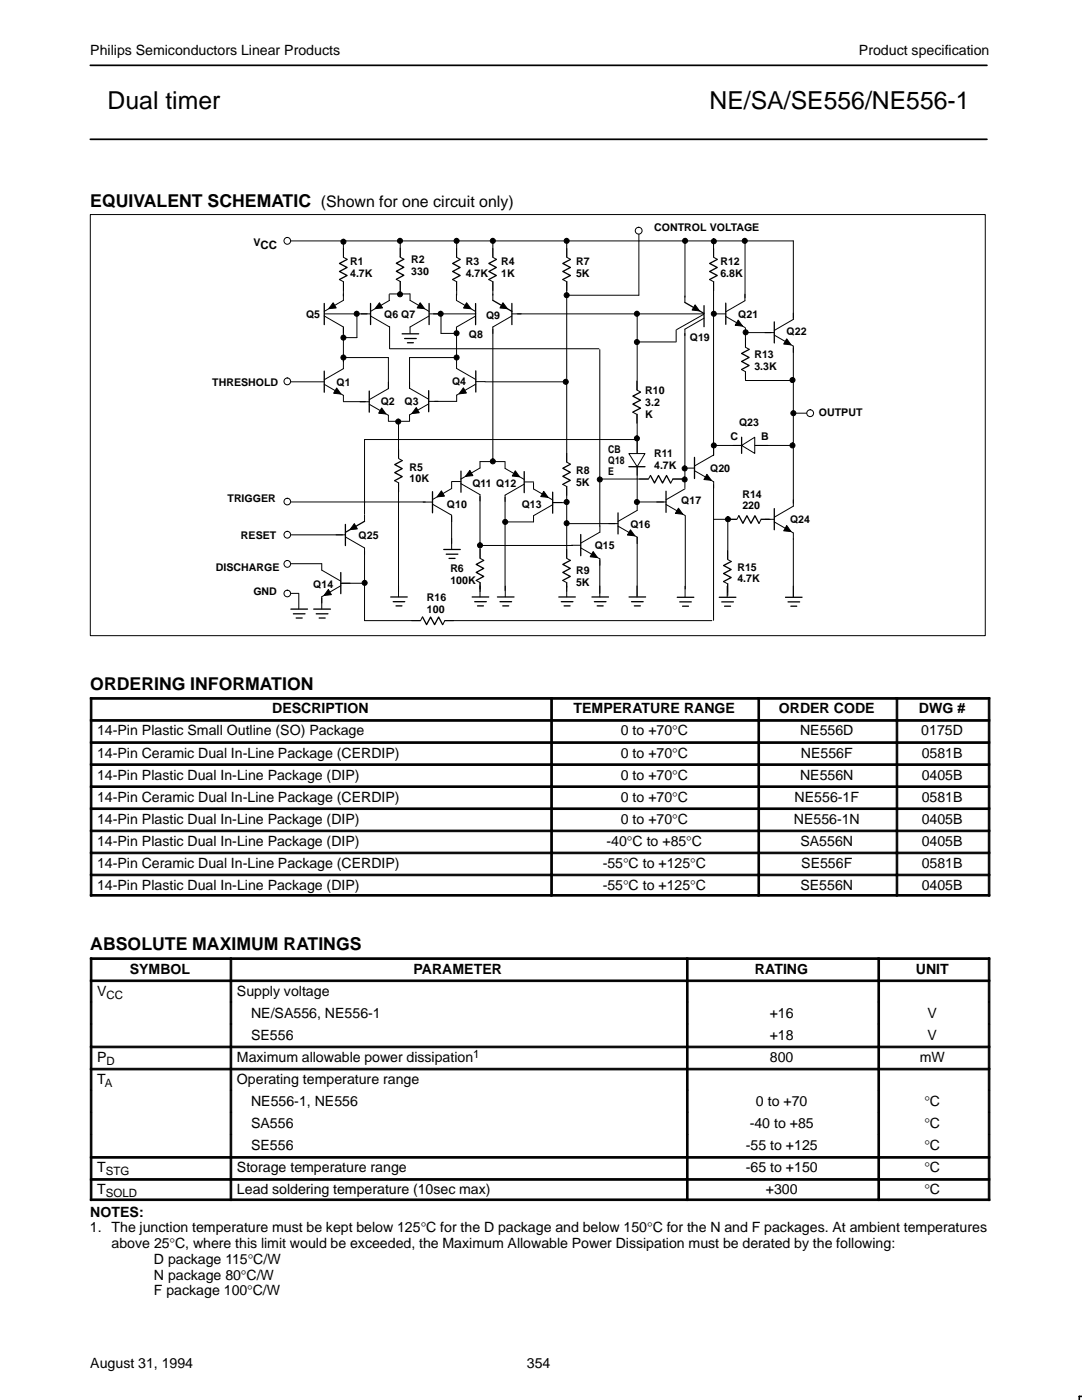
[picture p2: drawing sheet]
<svg xmlns="http://www.w3.org/2000/svg" width="216mm" height="279mm" viewBox="0 0 216 279" stroke-linecap="round" stroke-linejoin="round" font-family="sans-serif">
<path d="M18 13h178.9M18 27.8h178.9" fill="none" stroke="#000" stroke-width=".34"/>
<path d="M58 48.1h100.3M77.7 58.7h4.1M98.3 48.1v10.8" fill="none" stroke="#000" stroke-width=".2"/>
<path d="M97.7 51.4h1.3v4.7h-1.3z" fill-rule="evenodd" fill="#fff"/>
<g fill="none" stroke="#000" stroke-width=".2">
<path d="M18 42.8h178.6v84.1h-178.6zM68.5 48.1v11M79.9 48.1v10.6M91.1 48.1v10.8M97.5 55.8l.8 .4M98.3 51.4l.7 .3M113.1 48.1v69.1M127.5 46v12.9h-14.4M136.7 48.1v11.2M142.4 48.1v42.8M148.7 48.1v11.3M158.3 48.1v15.4"/>
<path d="M58 76.2h6.6M64.8 62.6h8.5M68.5 71.4h9v6.2M71.2 62.6v4.8h-2.7M77.7 65.2v4.4M77.8 69.6h41.7M81.7 71.4v6.1M86.5 62.6h8.4M88 62.6v3.9M96.8 76.2h16.1M98.3 65.7v26.3M103.2 62.6h37.2"/>
<path d="M119.7 69.8v35.2M127.1 62.6v38.1M127.3 68.2h7.6M134.9 65.9v2.2M136.7 66.5v30.9M148.7 65.4v10.3M148.8 66.4h5.1M148.8 75.9h9.5M158.3 69.4v31M68.5 80.2h4.4M79.5 84.2v33.8M86.7 80.1h4.4"/>
<path d="M95.8 99.1v18.4M95.8 92.1h5M100.8 99.2v18.7M119.7 95.6h16.9M127.1 87.7h-54.4v14.9M142.4 96.7v27.1M142.6 88.9h15.7M158.4 82.5h3.3M57.4 118.4h2.2M58.1 100.2h26.8M58.1 106.7h10.2M58.1 112.5h6.1"/>
<path d="M68.1 116.4h4.6M72.7 110v13.9h69.3M90.1 103.1v5.4M95.8 108.9h18.5M100.9 104.2h5.5M119.7 111.8v6.6M127.1 100.2h5.3M127.1 107.2v11.7M136.7 102.9v14.6M142.4 103.6h11M145.2 103.6v15.3M158.3 107.5v11.6"/>
</g>
<path d="M99 51.8l-1.5 .8 1.5 .8-1.5 .8 1.5 .8-1.5 .8" fill="none" stroke="#000" stroke-width=".26"/>
<circle cx="98.3" cy="48.1" r=".5" fill="#000" stroke="#000" stroke-width=".2"/>
<circle cx="57.3" cy="48.1" r=".67" fill="#fff"/>
<circle cx="57.3" cy="48.1" r=".67" fill="none" stroke="#000" stroke-width=".2"/>
<circle cx="57.3" cy="76.1" r=".67" fill="#fff"/>
<circle cx="57.3" cy="76.1" r=".67" fill="none" stroke="#000" stroke-width=".2"/>
<circle cx="57.3" cy="100.1" r=".66" fill="#fff"/>
<circle cx="57.3" cy="100.1" r=".66" fill="none" stroke="#000" stroke-width=".2"/>
<circle cx="57.3" cy="106.7" r=".67" fill="#fff"/>
<circle cx="57.3" cy="106.7" r=".67" fill="none" stroke="#000" stroke-width=".2"/>
<circle cx="57.3" cy="112.5" r=".67" fill="#fff"/>
<circle cx="57.3" cy="112.5" r=".67" fill="none" stroke="#000" stroke-width=".2"/>
<circle cx="57.3" cy="118.4" r=".66" fill="#fff"/>
<g fill="none" stroke="#000" stroke-width=".2">
<path d="M68.5 58.7v1.2l-3.8 2.2M68.5 49.6v8.4M77.7 59.9l-3.8 2.2M81.8 58.7v1.2l3.8 2.2M91.1 58.7v1.3l3.8 2.2M98.3 58.7v1.2M136.7 59.1v1.3M148.6 58.7v1.3l-3.8 2.2M64.7 63.1l3.8 2.2v1.2M64.7 76.7l3.8 2.2v1.2M68.5 71.9v1.7l-3.8 2.2M72.1 62.6h1.8"/>
<path d="M73.9 63.1l3.8 2.2M77.5 76.3v1.3l-3.8 2.2M81.7 76.2v1.3l3.8 2.2M85.6 63.1l-3.8 2.2v1.2M85.7 62.6h1.8M91.1 73.5l3.8 2.2M94.9 63.1l-3.8 2.2v1.3M94.9 76.7l-3.8 2.2v1.2M95 76.2h1.8M102.1 63.1l-3.8 2.2v1.2M102.2 62.6h1.8M140.5 63.5l-3.8 2.2v1.3"/>
<path d="M142.4 62.6h2.4M144.8 63.2l3.8 2.2M152.6 66.4h1.9M154.5 66.9l3.8 2.2v1.3M158.3 62.5v1.2l-3.8 2.2M71.8 80.2h1.8M73.7 80.7l3.8 2.2v1.2M85.5 80.6l-3.8 2.2v1.3M85.6 80.1h1.8M90.1 96.2v1.3l-3.8 2.2M90.1 96.1h1.8M92 96.5l3.8 2.2v1.3"/>
<path d="M95.8 92.1v1.3l-3.8 2.2M100.8 92.2v1.3l3.8 2.2M104.6 96.6l-3.8 2.2v1.3M104.6 96.2h1.9M106.5 96.3v1.3l3.8 2.2M136.7 97.5l-3.8 2.2M136.7 93.4h1.8M138.6 93.9l3.8 2.2v1.3M142.4 89.5v1.3l-3.8 2.2M158.3 99.7v1.3l-3.8 2.2M64.2 112.5v1.3l3.8 2.2M67.1 106.7h1.8"/>
<path d="M68 116.9l-3.8 2.2v1.3M68 116.4h1.9M68.9 107.2l3.8 2.2v1.2M72.7 102.8v1.2M84.4 100.2h1.9M86.3 100.6l3.8 2.2v1.3M110.3 100.7l-3.8 2.2v1.3M110.3 100.3h1.8M114 108.8h1.8M115.9 109.3l3.8 2.2v1.3M119.7 104.9v1.3l-3.8 2.2M121.5 104.5h1.8"/>
<path d="M123.3 105l3.8 2.2v1.3M127.1 100.6v1.3l-3.8 2.2M131 100.2h1.9M132.9 100.7l3.8 2.2M152.6 103.6h1.9M154.5 104.2l3.8 2.2v1.2"/>
<circle cx="57.3" cy="118.4" r=".66"/>
</g>
<g fill="none" stroke="#000" stroke-width=".26">
<path d="M98.3 59.9l3.8 2.2M64.7 60.6v4.2M64.7 74.1v4.2M73.7 78v4.3M73.9 60.6v4.2M85.5 78v4.2M85.6 60.6v4.2M94.9 60.6v4.2M94.9 74v4.2M102.1 60.6v4.2M136.7 60.4l3.8 2.2M140.5 61v4.2"/>
<path d="M144.8 60.5v4.2M154.5 64.2v4.2M86.3 98.1v4.2M92 94v4.2M104.6 94.1v4.2M110.3 98.2v4.2M132.9 98v4.2M138.6 91.3v4.2M68 114.3v4.2M68.9 104.7v4.2M72.7 104l-3.8 2.2M115.9 106.7v4.2"/>
<path d="M123.3 102.4v4.2M154.5 101.5v4.2"/>
</g>
<g fill="#000" stroke="#000" stroke-width=".2">
<path d="M66.5 60.4l.6 1.1-1.5 .1z" fill-rule="evenodd"/>
<path d="M67.2 77.4l.8 1.2-1.4-.1z" fill-rule="evenodd"/>
<path d="M75.7 60.4l.6 1.1-1.5 .1z" fill-rule="evenodd"/>
<path d="M83.8 60.4l.9 1.2-1.5-.1z" fill-rule="evenodd"/>
<path d="M92.5 77.4l.6 1-1.5 .2z" fill-rule="evenodd"/>
<path d="M93.1 60.4l.9 1.2-1.5-.1z" fill-rule="evenodd"/>
<path d="M100.4 60.4l.8 1.2-1.4-.1z" fill-rule="evenodd"/>
<path d="M138.7 60.8l.9 1.2-1.5-.1z" fill-rule="evenodd"/>
<path d="M147.3 63.9l.9 1.2-1.5-.2z" fill-rule="evenodd"/>
<path d="M157 67.6l.8 1.2-1.4-.1z" fill-rule="evenodd"/>
<path d="M76.2 81.4l.8 1.2-1.4-.1z" fill-rule="evenodd"/>
<path d="M83.1 81.3l.6 1.1-1.5 .1z" fill-rule="evenodd"/>
<path d="M88.1 98l.6 1-1.5 .2z" fill-rule="evenodd"/>
<path d="M93.8 93.9l.6 1-1.5 .2z" fill-rule="evenodd"/>
<path d="M102.8 94l.9 1.2-1.5-.2z" fill-rule="evenodd"/>
<path d="M108.5 98.1l.9 1.2-1.5-.2z" fill-rule="evenodd"/>
<path d="M141.1 94.7l.8 1.2-1.4-.2z" fill-rule="evenodd"/>
<path d="M65.5 117.6l.6 1.1-1.4 .1z" fill-rule="evenodd"/>
<path d="M70.7 104.5l.6 1.1-1.5 .1z" fill-rule="evenodd"/>
<path d="M118.4 110.1l.8 1.2-1.4-.2z" fill-rule="evenodd"/>
<path d="M125.8 105.7l.9 1.2-1.5-.1z" fill-rule="evenodd"/>
<path d="M135.4 101.4l.8 1.2-1.4-.1z" fill-rule="evenodd"/>
<path d="M157 104.9l.8 1.2-1.4-.2z" fill-rule="evenodd"/>
</g>
<path d="M67.9 51.4h1.3v4.7h-1.3z" fill-rule="evenodd" fill="#fff"/>
<path d="M67.7 55.8l.8 .4M68.5 51.4l.8 .3M91.1 49.6v8.4" fill="none" stroke="#000" stroke-width=".2"/>
<path d="M69.3 51.8l-1.6 .8 1.6 .8-1.6 .8 1.6 .8-1.6 .8" fill="none" stroke="#000" stroke-width=".26"/>
<path d="M90.5 51.4h1.2v4.7h-1.2z" fill-rule="evenodd" fill="#fff"/>
<path d="M90.3 55.8l.7 .4M91.1 51.4l.7 .3M113.1 49.6v8.4" fill="none" stroke="#000" stroke-width=".2"/>
<path d="M91.8 51.8l-1.5 .8 1.5 .8-1.5 .8 1.5 .8-1.5 .8" fill="none" stroke="#000" stroke-width=".26"/>
<path d="M112.5 51.4h1.2v4.7h-1.2z" fill-rule="evenodd" fill="#fff"/>
<path d="M112.3 55.8l.7 .4M113.1 51.4l.7 .3M142.4 49.6v8.4" fill="none" stroke="#000" stroke-width=".2"/>
<path d="M113.8 51.8l-1.5 .8 1.5 .8-1.5 .8 1.5 .8-1.5 .8" fill="none" stroke="#000" stroke-width=".26"/>
<path d="M141.8 51.4h1.2v4.7h-1.2z" fill-rule="evenodd" fill="#fff"/>
<path d="M141.6 55.8l.7 .4M142.4 51.4l.7 .3M148.8 67.5v8.4" fill="none" stroke="#000" stroke-width=".2"/>
<path d="M143.1 51.8l-1.5 .8 1.5 .8-1.5 .8 1.5 .8-1.5 .8" fill="none" stroke="#000" stroke-width=".26"/>
<path d="M148.1 69.3h1.3v4.8h-1.3z" fill-rule="evenodd" fill="#fff"/>
<path d="M127.1 76.1v8.4M148 73.8l.7 .3M148.8 69.3l.7 .4" fill="none" stroke="#000" stroke-width=".2"/>
<path d="M149.5 69.7l-1.5 .8 1.5 .8-1.5 .8 1.5 .8-1.5 .8" fill="none" stroke="#000" stroke-width=".26"/>
<path d="M126.4 77.9h1.3v4.7h-1.3z" fill-rule="evenodd" fill="#fff"/>
<path d="M127.1 77.8l.7 .4M113.1 90.5v8.4M126.3 82.3l.7 .4" fill="none" stroke="#000" stroke-width=".2"/>
<path d="M127.8 78.3l-1.5 .8 1.5 .8-1.5 .8 1.5 .8-1.5 .7" fill="none" stroke="#000" stroke-width=".26"/>
<path d="M112.4 92.3h1.3v4.7h-1.3z" fill-rule="evenodd" fill="#fff"/>
<path d="M79.5 89.7v8.4M112.3 96.7l.7 .4M113.1 92.2l.7 .4" fill="none" stroke="#000" stroke-width=".2"/>
<path d="M113.8 92.7l-1.5 .8 1.5 .8-1.5 .8 1.5 .8-1.5 .8" fill="none" stroke="#000" stroke-width=".26"/>
<path d="M78.9 91.5h1.3v4.8h-1.3z" fill-rule="evenodd" fill="#fff"/>
<path d="M78.8 95.9l.7 .4M79.5 91.5l.8 .4M95.8 109.6v8.4" fill="none" stroke="#000" stroke-width=".2"/>
<path d="M80.3 91.9l-1.5 .8 1.5 .8-1.5 .8 1.5 .8-1.5 .8" fill="none" stroke="#000" stroke-width=".26"/>
<path d="M95.2 111.4h1.2v4.8h-1.2z" fill-rule="evenodd" fill="#fff"/>
<path d="M95 115.9l.7 .3M95.8 111.4l.7 .4M113.1 109.6v8.4" fill="none" stroke="#000" stroke-width=".2"/>
<path d="M96.5 111.8l-1.5 .8 1.5 .8-1.5 .8 1.5 .8-1.5 .8" fill="none" stroke="#000" stroke-width=".26"/>
<path d="M112.4 111.4h1.3v4.8h-1.3z" fill-rule="evenodd" fill="#fff"/>
<path d="M112.3 115.9l.7 .3M113.1 111.4l.7 .4M145.2 109.9v8.4" fill="none" stroke="#000" stroke-width=".2"/>
<path d="M113.8 111.8l-1.5 .8 1.5 .8-1.5 .8 1.5 .8-1.5 .8" fill="none" stroke="#000" stroke-width=".26"/>
<path d="M144.5 111.7h1.3v4.7h-1.3z" fill-rule="evenodd" fill="#fff"/>
<path d="M127.6 95.6h8.4M144.4 116.1l.7 .4M145.2 111.7l.7 .3" fill="none" stroke="#000" stroke-width=".2"/>
<path d="M145.9 112.1l-1.5 .8 1.5 .8-1.5 .8 1.5 .8-1.5 .8" fill="none" stroke="#000" stroke-width=".26"/>
<path d="M129.4 95h4.8v1.2h-4.8z" fill-rule="evenodd" fill="#fff"/>
<g fill="none" stroke="#000" stroke-width=".26">
<path d="M125.5 93.1h3.2M129.8 94.9l.8 1.5 .8-1.5 .8 1.5 .8-1.5 .8 1.5M78 119.1h3.3M88.5 109.7h3.3M89 110.6h2.4M89.6 111.4h1.2M94.2 119.1h3.3M99.3 119.1h3.3M111.5 119.1h3.3M118.1 119.1h3.3M125.5 119.1h3.3M135.1 119.2h3.3"/>
<path d="M143.5 119.2h3.3M156.7 119.2h3.3M58 121.6h3.4M58.5 122.5h2.4M59.1 123.3h1.2M62.6 121.6h3.3M63.1 122.5h2.3M63.7 123.3h1.2M78.5 120.1h2.3M79 120.9h1.2M94.7 120.1h2.3M95.3 120.9h1.2"/>
<path d="M99.8 120.1h2.3M100.3 120.9h1.2M112 120.1h2.3M112.6 120.9h1.2M118.6 120.1h2.3M119.2 120.9h1.2M126 120.1h2.3M126.6 120.9h1.2M135.6 120.1h2.3M136.2 121h1.2M144 120.1h2.3M144.6 121h1.2"/>
<path d="M157.2 120.1h2.4M157.8 121h1.2"/>
</g>
<g fill="none" stroke="#000" stroke-width=".2">
<path d="M127.1 87.9v3.3M127.1 93.1v1.7M129.8 94.9l-.4 .7M134.2 95.7l-.4 .7M59.6 118.4v3.1M64.2 119.4v2.1M79.5 116.9v2.2M90.1 107.5v2.1M95.8 116.9v2.2M100.8 116.9v2.2M113.1 116.9v2.2M119.7 116.9v2.2"/>
<path d="M127.1 116.9v2.2M136.7 117v2.1M145.1 117v2.1M158.3 117v2.1"/>
</g>
<path d="M125.5 90.5h3.2l-1.6 2.6z" fill="#fff"/>
<path d="M125.5 90.5h3.2l-1.6 2.6zM146.3 88.9h1.7M149.9 88.9h3.3" fill="none" stroke="#000" stroke-width=".2"/>
<path d="M148 87.3v3.2" fill="none" stroke="#000" stroke-width=".26"/>
<path d="M148 88.9l2.6-1.6v3.2z" fill="#fff"/>
<path d="M148 88.9l2.6-1.6v3.2zM145.3 103.6h8.4" fill="none" stroke="#000" stroke-width=".2"/>
<path d="M147 103h4.8v1.3h-4.8z" fill-rule="evenodd" fill="#fff"/>
<path d="M147.4 102.9l.8 1.5 .8-1.5 .8 1.5 .8-1.5 .8 1.5" fill="none" stroke="#000" stroke-width=".26"/>
<path d="M147.4 102.9l-.4 .7M151.8 103.7l-.3 .7" fill="none" stroke="#000" stroke-width=".2"/>
<circle cx="127.4" cy="46" r=".68" fill="#fff"/>
<circle cx="127.4" cy="46" r=".68" fill="none" stroke="#000" stroke-width=".2"/>
<path d="M80.2 66.6h3.3M80.7 67.6h2.4M81.3 68.4h1.2" fill="none" stroke="#000" stroke-width=".26"/>
<circle cx="161.7" cy="82.5" r=".68" fill="#fff"/>
<g fill="none" stroke="#000" stroke-width=".2">
<path d="M68.5 65.4v6.8M81.7 71.4h9.4M88 66.5h3.1M91.1 65.6v7.9M140.4 62.7l-5.4 3.1M77.6 84.1h4M110.4 100.3h2.6M113.1 104.5h9.6M82.1 123.9h8.4"/>
<circle cx="161.7" cy="82.5" r=".68"/>
</g>
<path d="M83.9 123.2h4.8v1.3h-4.8z" fill-rule="evenodd" fill="#fff"/>
<path d="M84.3 123.1l.8 1.6 .8-1.6 .8 1.6 .8-1.6 .8 1.6" fill="none" stroke="#000" stroke-width=".26"/>
<path d="M79.9 49.5v8.4M84.3 123.1l-.4 .8M88.7 123.9l-.4 .8" fill="none" stroke="#000" stroke-width=".2"/>
<path d="M79.2 51.3h1.3v4.8h-1.3z" fill-rule="evenodd" fill="#fff"/>
<path d="M77.7 58.7v1.2M79.1 55.8l.7 .3M79.9 51.3l.7 .4" fill="none" stroke="#000" stroke-width=".2"/>
<path d="M80.6 51.7l-1.5 .8 1.5 .8-1.5 .8 1.5 .8-1.5 .8" fill="none" stroke="#000" stroke-width=".26"/>
<g fill="#000" stroke="#000" stroke-width=".2">
<path d="M18 139.2h.3v4.4h-.3z" fill-rule="evenodd"/>
<path d="M18 139.2h91.9v.3h-91.9z" fill-rule="evenodd"/>
<path d="M109.9 139.2h.3v4.4h-.3z" fill-rule="evenodd"/>
<path d="M109.9 139.2h41.3v.3h-41.3z" fill-rule="evenodd"/>
<path d="M151.2 139.2h.4v4.4h-.4z" fill-rule="evenodd"/>
<path d="M151.2 139.2h27.6v.3h-27.6z" fill-rule="evenodd"/>
<path d="M178.8 139.2h.3v4.4h-.3z" fill-rule="evenodd"/>
<path d="M178.8 139.2h18.7v.3h-18.7z" fill-rule="evenodd"/>
<path d="M197.2 139.2h.3v4.4h-.3z" fill-rule="evenodd"/>
<path d="M18 143.6h.3v4.4h-.3z" fill-rule="evenodd"/>
<path d="M18 143.6h91.9v.3h-91.9z" fill-rule="evenodd"/>
<path d="M18 148h.3v4.4h-.3z" fill-rule="evenodd"/>
<path d="M18 148h91.9v.4h-91.9z" fill-rule="evenodd"/>
<path d="M18 152.4h.3v4.4h-.3z" fill-rule="evenodd"/>
<path d="M18 152.4h91.9v.4h-91.9z" fill-rule="evenodd"/>
<path d="M18 156.8h.3v4.4h-.3z" fill-rule="evenodd"/>
<path d="M18 156.8h91.9v.4h-91.9z" fill-rule="evenodd"/>
<path d="M109.9 143.6h.3v4.4h-.3z" fill-rule="evenodd"/>
<path d="M109.9 143.6h41.3v.3h-41.3z" fill-rule="evenodd"/>
<path d="M109.9 148h.3v4.4h-.3z" fill-rule="evenodd"/>
<path d="M109.9 148h41.3v.4h-41.3z" fill-rule="evenodd"/>
<path d="M109.9 152.4h.3v4.4h-.3z" fill-rule="evenodd"/>
<path d="M109.9 152.4h41.3v.4h-41.3z" fill-rule="evenodd"/>
<path d="M109.9 156.8h.3v4.4h-.3z" fill-rule="evenodd"/>
<path d="M109.9 156.8h41.3v.4h-41.3z" fill-rule="evenodd"/>
<path d="M151.2 143.6h.4v4.4h-.4z" fill-rule="evenodd"/>
<path d="M151.2 143.6h27.6v.3h-27.6z" fill-rule="evenodd"/>
<path d="M151.2 148h.4v4.4h-.4z" fill-rule="evenodd"/>
<path d="M151.2 148h27.6v.4h-27.6z" fill-rule="evenodd"/>
<path d="M151.2 152.4h.4v4.4h-.4z" fill-rule="evenodd"/>
<path d="M151.2 152.4h27.6v.4h-27.6z" fill-rule="evenodd"/>
<path d="M151.2 156.8h.4v4.4h-.4z" fill-rule="evenodd"/>
<path d="M151.2 156.8h27.6v.4h-27.6z" fill-rule="evenodd"/>
<path d="M178.8 143.6h.3v4.4h-.3z" fill-rule="evenodd"/>
<path d="M178.8 143.6h18.7v.3h-18.7z" fill-rule="evenodd"/>
<path d="M178.8 148h.3v4.4h-.3z" fill-rule="evenodd"/>
<path d="M178.8 148h18.7v.4h-18.7z" fill-rule="evenodd"/>
<path d="M178.8 152.4h.3v4.4h-.3z" fill-rule="evenodd"/>
<path d="M178.8 152.4h18.7v.4h-18.7z" fill-rule="evenodd"/>
<path d="M178.8 156.8h.3v4.4h-.3z" fill-rule="evenodd"/>
<path d="M178.8 156.8h18.7v.4h-18.7z" fill-rule="evenodd"/>
<path d="M197.2 143.6h.3v4.4h-.3z" fill-rule="evenodd"/>
<path d="M197.2 148h.3v4.4h-.3z" fill-rule="evenodd"/>
<path d="M197.2 152.4h.3v4.4h-.3z" fill-rule="evenodd"/>
<path d="M197.2 156.8h.3v4.4h-.3z" fill-rule="evenodd"/>
<path d="M18 161.2h.3v4.4h-.3z" fill-rule="evenodd"/>
<path d="M18 161.2h91.9v.4h-91.9z" fill-rule="evenodd"/>
<path d="M18 165.7h.3v4.3h-.3z" fill-rule="evenodd"/>
<path d="M18 165.7h91.9v.3h-91.9z" fill-rule="evenodd"/>
<path d="M18 170.1h.3v4.3h-.3z" fill-rule="evenodd"/>
<path d="M18 170.1h91.9v.3h-91.9z" fill-rule="evenodd"/>
<path d="M18 174.5h.3v4.3h-.3z" fill-rule="evenodd"/>
<path d="M18 174.5h91.9v.3h-91.9z" fill-rule="evenodd"/>
<path d="M18 178.5h91.9v.3h-91.9z" fill-rule="evenodd"/>
<path d="M109.9 161.2h.3v4.4h-.3z" fill-rule="evenodd"/>
<path d="M109.9 161.2h41.3v.4h-41.3z" fill-rule="evenodd"/>
<path d="M109.9 165.7h.3v4.3h-.3z" fill-rule="evenodd"/>
<path d="M109.9 165.7h41.3v.3h-41.3z" fill-rule="evenodd"/>
<path d="M109.9 170.1h.3v4.3h-.3z" fill-rule="evenodd"/>
<path d="M109.9 170.1h41.3v.3h-41.3z" fill-rule="evenodd"/>
<path d="M109.9 174.5h.3v4.3h-.3z" fill-rule="evenodd"/>
<path d="M109.9 174.5h41.3v.3h-41.3z" fill-rule="evenodd"/>
<path d="M109.9 178.5h41.3v.3h-41.3z" fill-rule="evenodd"/>
<path d="M151.2 161.2h.4v4.4h-.4z" fill-rule="evenodd"/>
<path d="M151.2 161.2h27.6v.4h-27.6z" fill-rule="evenodd"/>
<path d="M151.2 165.7h.4v4.3h-.4z" fill-rule="evenodd"/>
<path d="M151.2 165.7h27.6v.3h-27.6z" fill-rule="evenodd"/>
<path d="M151.2 170.1h.4v4.3h-.4z" fill-rule="evenodd"/>
<path d="M151.2 170.1h27.6v.3h-27.6z" fill-rule="evenodd"/>
<path d="M151.2 174.5h.4v4.3h-.4z" fill-rule="evenodd"/>
<path d="M151.2 174.5h27.6v.3h-27.6z" fill-rule="evenodd"/>
<path d="M151.2 178.5h27.6v.3h-27.6z" fill-rule="evenodd"/>
<path d="M178.8 161.2h.3v4.4h-.3z" fill-rule="evenodd"/>
<path d="M178.8 161.2h18.7v.4h-18.7z" fill-rule="evenodd"/>
<path d="M178.8 165.7h.3v4.3h-.3z" fill-rule="evenodd"/>
<path d="M178.8 165.7h18.7v.3h-18.7z" fill-rule="evenodd"/>
<path d="M178.8 170.1h.3v4.3h-.3z" fill-rule="evenodd"/>
<path d="M178.8 170.1h18.7v.3h-18.7z" fill-rule="evenodd"/>
<path d="M178.8 174.5h.3v4.3h-.3z" fill-rule="evenodd"/>
<path d="M178.8 174.5h18.7v.3h-18.7z" fill-rule="evenodd"/>
<path d="M178.8 178.5h18.7v.3h-18.7z" fill-rule="evenodd"/>
<path d="M197.2 161.2h.3v4.4h-.3z" fill-rule="evenodd"/>
<path d="M197.2 165.7h.3v4.3h-.3z" fill-rule="evenodd"/>
<path d="M197.2 170.1h.3v4.3h-.3z" fill-rule="evenodd"/>
<path d="M197.2 174.5h.3v4.3h-.3z" fill-rule="evenodd"/>
<path d="M18 191.2h.3v4.4h-.3z" fill-rule="evenodd"/>
<path d="M18 191.2h27.9v.3h-27.9z" fill-rule="evenodd"/>
<path d="M18 195.6h.3v4.4h-.3z" fill-rule="evenodd"/>
<path d="M18 195.6h27.9v.3h-27.9z" fill-rule="evenodd"/>
<path d="M18 200h.3v4.4h-.3z" fill-rule="evenodd"/>
<path d="M45.9 191.2h.3v4.4h-.3z" fill-rule="evenodd"/>
<path d="M45.9 191.2h91.1v.3h-91.1z" fill-rule="evenodd"/>
<path d="M45.9 195.6h.3v4.4h-.3z" fill-rule="evenodd"/>
<path d="M45.9 195.6h91.1v.3h-91.1z" fill-rule="evenodd"/>
<path d="M45.9 200h.3v4.4h-.3z" fill-rule="evenodd"/>
<path d="M137 191.2h.3v4.4h-.3z" fill-rule="evenodd"/>
<path d="M137 191.2h38.2v.3h-38.2z" fill-rule="evenodd"/>
<path d="M137 195.6h.3v4.4h-.3z" fill-rule="evenodd"/>
<path d="M137 195.6h38.2v.3h-38.2z" fill-rule="evenodd"/>
<path d="M137 200h.3v4.4h-.3z" fill-rule="evenodd"/>
<path d="M175.2 191.2h.3v4.4h-.3z" fill-rule="evenodd"/>
<path d="M175.2 191.2h22.3v.3h-22.3z" fill-rule="evenodd"/>
<path d="M175.2 195.6h.3v4.4h-.3z" fill-rule="evenodd"/>
<path d="M175.2 195.6h22.3v.3h-22.3z" fill-rule="evenodd"/>
<path d="M175.2 200h.3v4.4h-.3z" fill-rule="evenodd"/>
<path d="M197.2 191.2h.3v4.4h-.3z" fill-rule="evenodd"/>
<path d="M197.2 195.6h.3v4.4h-.3z" fill-rule="evenodd"/>
<path d="M197.2 200h.3v4.4h-.3z" fill-rule="evenodd"/>
<path d="M18 204.4h.3v4.4h-.3z" fill-rule="evenodd"/>
<path d="M18 208.8h.3v4.4h-.3z" fill-rule="evenodd"/>
<path d="M18 208.8h27.9v.3h-27.9z" fill-rule="evenodd"/>
<path d="M18 213.2h.3v4.4h-.3z" fill-rule="evenodd"/>
<path d="M18 213.2h27.9v.3h-27.9z" fill-rule="evenodd"/>
<path d="M18 217.6h.3v4.4h-.3z" fill-rule="evenodd"/>
<path d="M45.9 204.4h.3v4.4h-.3z" fill-rule="evenodd"/>
<path d="M45.9 208.8h.3v4.4h-.3z" fill-rule="evenodd"/>
<path d="M45.9 208.8h91.1v.3h-91.1z" fill-rule="evenodd"/>
<path d="M45.9 213.2h.3v4.4h-.3z" fill-rule="evenodd"/>
<path d="M45.9 213.2h91.1v.3h-91.1z" fill-rule="evenodd"/>
<path d="M45.9 217.6h.3v4.4h-.3z" fill-rule="evenodd"/>
<path d="M137 204.4h.3v4.4h-.3z" fill-rule="evenodd"/>
<path d="M137 208.8h.3v4.4h-.3z" fill-rule="evenodd"/>
<path d="M137 208.8h38.2v.3h-38.2z" fill-rule="evenodd"/>
<path d="M137 213.2h.3v4.4h-.3z" fill-rule="evenodd"/>
<path d="M137 213.2h38.2v.3h-38.2z" fill-rule="evenodd"/>
<path d="M137 217.6h.3v4.4h-.3z" fill-rule="evenodd"/>
<path d="M175.2 204.4h.3v4.4h-.3z" fill-rule="evenodd"/>
<path d="M175.2 208.8h.3v4.4h-.3z" fill-rule="evenodd"/>
<path d="M175.2 208.8h22.3v.3h-22.3z" fill-rule="evenodd"/>
<path d="M175.2 213.2h.3v4.4h-.3z" fill-rule="evenodd"/>
<path d="M175.2 213.2h22.3v.3h-22.3z" fill-rule="evenodd"/>
<path d="M175.2 217.6h.3v4.4h-.3z" fill-rule="evenodd"/>
<path d="M197.2 204.4h.3v4.4h-.3z" fill-rule="evenodd"/>
<path d="M197.2 208.8h.3v4.4h-.3z" fill-rule="evenodd"/>
<path d="M197.2 213.2h.3v4.4h-.3z" fill-rule="evenodd"/>
<path d="M197.2 217.6h.3v4.4h-.3z" fill-rule="evenodd"/>
<path d="M18 222h.3v4.4h-.3z" fill-rule="evenodd"/>
<path d="M18 226.4h.3v4.4h-.3z" fill-rule="evenodd"/>
<path d="M18 230.8h.3v4.4h-.3z" fill-rule="evenodd"/>
<path d="M18 230.8h27.9v.3h-27.9z" fill-rule="evenodd"/>
<path d="M18 235.2h.3v4.4h-.3z" fill-rule="evenodd"/>
<path d="M18 235.2h27.9v.3h-27.9z" fill-rule="evenodd"/>
<path d="M18 239.3h27.9v.3h-27.9z" fill-rule="evenodd"/>
<path d="M45.9 222h.3v4.4h-.3z" fill-rule="evenodd"/>
<path d="M45.9 226.4h.3v4.4h-.3z" fill-rule="evenodd"/>
<path d="M45.9 230.8h.3v4.4h-.3z" fill-rule="evenodd"/>
<path d="M45.9 230.8h91.1v.3h-91.1z" fill-rule="evenodd"/>
<path d="M45.9 235.2h.3v4.4h-.3z" fill-rule="evenodd"/>
<path d="M45.9 235.2h91.1v.3h-91.1z" fill-rule="evenodd"/>
<path d="M45.9 239.3h91.1v.3h-91.1z" fill-rule="evenodd"/>
<path d="M137 222h.3v4.4h-.3z" fill-rule="evenodd"/>
<path d="M137 226.4h.3v4.4h-.3z" fill-rule="evenodd"/>
<path d="M137 230.8h.3v4.4h-.3z" fill-rule="evenodd"/>
<path d="M137 230.8h38.2v.3h-38.2z" fill-rule="evenodd"/>
<path d="M137 235.2h.3v4.4h-.3z" fill-rule="evenodd"/>
<path d="M137 235.2h38.2v.3h-38.2z" fill-rule="evenodd"/>
<path d="M137 239.3h38.2v.3h-38.2z" fill-rule="evenodd"/>
<path d="M175.2 222h.3v4.4h-.3z" fill-rule="evenodd"/>
<path d="M175.2 226.4h.3v4.4h-.3z" fill-rule="evenodd"/>
<path d="M175.2 230.8h.3v4.4h-.3z" fill-rule="evenodd"/>
<path d="M175.2 230.8h22.3v.3h-22.3z" fill-rule="evenodd"/>
<path d="M175.2 235.2h.3v4.4h-.3z" fill-rule="evenodd"/>
<path d="M175.2 235.2h22.3v.3h-22.3z" fill-rule="evenodd"/>
<path d="M175.2 239.3h22.3v.3h-22.3z" fill-rule="evenodd"/>
<path d="M197.2 222h.3v4.4h-.3z" fill-rule="evenodd"/>
<path d="M197.2 226.4h.3v4.4h-.3z" fill-rule="evenodd"/>
<path d="M197.2 230.8h.3v4.4h-.3z" fill-rule="evenodd"/>
<path d="M197.2 235.2h.3v4.4h-.3z" fill-rule="evenodd"/>
<circle cx="68.5" cy="48.2" r=".5"/>
<circle cx="79.8" cy="48.1" r=".5"/>
<circle cx="79.8" cy="58.7" r=".5"/>
<circle cx="91.1" cy="48.1" r=".5"/>
<circle cx="113.1" cy="48.1" r=".5"/>
<circle cx="113.1" cy="58.9" r=".5"/>
<circle cx="136.7" cy="48.1" r=".5"/>
<circle cx="142.4" cy="48.2" r=".5"/>
<circle cx="148.6" cy="48.1" r=".5"/>
<circle cx="68.5" cy="71.3" r=".5"/>
<circle cx="68.5" cy="67.4" r=".5"/>
<circle cx="71.2" cy="62.6" r=".5"/>
<circle cx="87.9" cy="62.6" r=".5"/>
<circle cx="91.1" cy="66.5" r=".5"/>
<circle cx="91.1" cy="71.3" r=".5"/>
<circle cx="112.9" cy="76.2" r=".5"/>
<circle cx="127.1" cy="68.3" r=".5"/>
<circle cx="127.1" cy="62.6" r=".5"/>
<circle cx="142.4" cy="62.6" r=".5"/>
<circle cx="148.8" cy="66.3" r=".5"/>
<circle cx="158.1" cy="75.8" r=".5"/>
<circle cx="79.5" cy="84.1" r=".5"/>
<circle cx="98.3" cy="92.1" r=".5"/>
<circle cx="119.7" cy="95.7" r=".5"/>
<circle cx="127.1" cy="87.5" r=".5"/>
<circle cx="136.6" cy="93.5" r=".5"/>
<circle cx="136.6" cy="95.7" r=".5"/>
<circle cx="142.4" cy="88.9" r=".5"/>
<circle cx="158.1" cy="88.9" r=".5"/>
<circle cx="158.3" cy="82.5" r=".5"/>
<circle cx="72.8" cy="116.3" r=".5"/>
<circle cx="95.8" cy="108.8" r=".5"/>
<circle cx="100.8" cy="104.2" r=".5"/>
<circle cx="113.1" cy="100.2" r=".5"/>
<circle cx="113.1" cy="104.4" r=".5"/>
<circle cx="127.1" cy="100.2" r=".5"/>
<circle cx="145.3" cy="103.6" r=".5"/>
</g>
<path d="M215.9 278.7h-.5v.7" fill="none" stroke="#000" stroke-width=".32"/>
<g font-size="4.9">
<text x="21.5" y="21.8">Dual timer</text>
<text x="141.6" y="21.8">NE/SA/SE556/NE556-1</text>
</g>
<g font-size="3.5">
<text x="18" y="41.2">EQUIVALENT SCHEMATIC (Shown for one circuit only)</text>
<text x="18" y="137.6">ORDERING INFORMATION</text>
<text x="18" y="189.6">ABSOLUTE MAXIMUM RATINGS</text>
</g>
<g font-size="2.8">
<text x="18" y="10.9">Philips Semiconductors Linear Products</text>
<text x="171.4" y="10.9">Product specification</text>
<text x="54.3" y="142.4">DESCRIPTION</text>
<text x="114.4" y="142.4">TEMPERATURE RANGE</text>
<text x="155.4" y="142.4">ORDER CODE</text>
<text x="183.4" y="142.4">DWG #</text>
<text x="19.4" y="146.8">14-Pin Plastic Small Outline (SO) Package</text>
<text x="123.9" y="146.8">0 to +70°C</text>
<text x="159.6" y="146.8">NE556D</text>
<text x="183.8" y="146.8">0175D</text>
<text x="19.4" y="151.2">14-Pin Ceramic Dual In-Line Package (CERDIP)</text>
<text x="19.4" y="155.6">14-Pin Plastic Dual In-Line Package (DIP)</text>
<text x="123.9" y="151.2">0 to +70°C</text>
<text x="123.9" y="155.6">0 to +70°C</text>
<text x="159.6" y="155.6">NE556N</text>
<text x="159.8" y="151.2">NE556F</text>
<text x="183.9" y="151.2">0581B</text>
<text x="183.9" y="155.6">0405B</text>
<text x="19.4" y="160">14-Pin Ceramic Dual In-Line Package (CERDIP)</text>
<text x="123.9" y="160">0 to +70°C</text>
<text x="158.6" y="160">NE556-1F</text>
<text x="183.9" y="160">0581B</text>
<text x="19.4" y="164.4">14-Pin Plastic Dual In-Line Package (DIP)</text>
<text x="123.9" y="164.4">0 to +70°C</text>
<text x="158.4" y="164.4">NE556-1N</text>
<text x="183.9" y="164.4">0405B</text>
<text x="19.4" y="168.8">14-Pin Plastic Dual In-Line Package (DIP)</text>
<text x="19.4" y="173.2">14-Pin Ceramic Dual In-Line Package (CERDIP)</text>
<text x="120.3" y="173.2">-55°C to +125°C</text>
<text x="121" y="168.8">-40°C to +85°C</text>
<text x="159.7" y="168.8">SA556N</text>
<text x="159.9" y="173.2">SE556F</text>
<text x="183.9" y="168.8">0405B</text>
<text x="183.9" y="173.2">0581B</text>
<text x="19.4" y="177.6">14-Pin Plastic Dual In-Line Package (DIP)</text>
<text x="120.3" y="177.6">-55°C to +125°C</text>
<text x="159.7" y="177.6">SE556N</text>
<text x="183.9" y="177.6">0405B</text>
<text x="25.9" y="194.3">SYMBOL</text>
<text x="82.5" y="194.3">PARAMETER</text>
<text x="150.6" y="194.3">RATING</text>
<text x="182.7" y="194.3">UNIT</text>
<text x="19.4" y="198.7">V</text>
<text x="47.3" y="198.7">Supply voltage</text>
<text x="50.1" y="203.1">NE/SA556, NE556-1</text>
<text x="153.6" y="203.1">+16</text>
<text x="185.1" y="203.1">V</text>
<text x="50.1" y="207.5">SE556</text>
<text x="153.6" y="207.5">+18</text>
<text x="185.1" y="207.5">V</text>
<text x="19.4" y="211.9">P</text>
<text x="47.3" y="211.9">Maximum allowable power dissipation</text>
<text x="153.6" y="211.9">800</text>
<text x="183.5" y="211.9">mW</text>
<text x="19.4" y="216.3">T</text>
<text x="47.3" y="216.3">Operating temperature range</text>
<text x="50.1" y="220.7">NE556-1, NE556</text>
<text x="150.8" y="220.7">0 to +70</text>
<text x="184.4" y="220.7">°C</text>
<text x="50.1" y="225.1">SA556</text>
<text x="149.6" y="225.1">-40 to +85</text>
<text x="184.4" y="225.1">°C</text>
<text x="19.4" y="234">T</text>
<text x="47.3" y="234">Storage temperature range</text>
<text x="50.1" y="229.6">SE556</text>
<text x="148.8" y="229.6">-55 to +125</text>
<text x="148.8" y="234">-65 to +150</text>
<text x="184.4" y="229.6">°C</text>
<text x="184.4" y="234">°C</text>
<text x="19.4" y="238.4">T</text>
<text x="47.3" y="238.4">Lead soldering temperature (10sec max)</text>
<text x="152.8" y="238.4">+300</text>
<text x="184.4" y="238.4">°C</text>
<text x="17.9" y="245.9">1. The junction temperature must be kept below 125°C for the D package and below 150°C for the N and F packages. At ambient temperatures</text>
<text x="18" y="242.8">NOTES:</text>
<text x="22.3" y="249.1">above 25°C, where this limit would be exceeded, the Maximum Allowable Power Dissipation must be derated by the following:</text>
<text x="30.7" y="252.2">D package 115°C/W</text>
<text x="30.7" y="255.4">N package 80°C/W</text>
<text x="30.7" y="258.5">F package 100°C/W</text>
<text x="18" y="273">August 31, 1994</text>
<text x="105.1" y="273">354</text>
</g>
<g font-size="2.3">
<text x="52" y="49.6">CC</text>
<text x="21.3" y="199.3">CC</text>
<text x="21.3" y="212.5">D</text>
<text x="94.4" y="211.1">1</text>
<text x="20.9" y="216.9">A</text>
<text x="21.1" y="234.6">STG</text>
<text x="21.1" y="239">SOLD</text>
</g>
<g font-size="2.1">
<text x="130.5" y="46.1">CONTROL VOLTAGE</text>
<text x="50.6" y="49">V</text>
<text x="69.9" y="52.9">R1</text>
<text x="82.1" y="52.6">R2</text>
<text x="92.9" y="52.9">R3</text>
<text x="100" y="52.9">R4</text>
<text x="114.9" y="52.9">R7</text>
<text x="143.7" y="52.9">R12</text>
<text x="69.9" y="55.3">4.7K</text>
<text x="82.1" y="54.9">330</text>
<text x="92.9" y="55.3">4.7K</text>
<text x="100" y="55.3">1K</text>
<text x="114.9" y="55.3">5K</text>
<text x="143.7" y="55.3">6.8K</text>
<text x="61.1" y="63.4">Q5</text>
<text x="76.6" y="63.4">Q6 Q7</text>
<text x="97" y="63.7">Q9</text>
<text x="147.3" y="63.4">Q21</text>
<text x="93.6" y="67.5">Q8</text>
<text x="137.6" y="68.1">Q19</text>
<text x="150.5" y="71.5">R13</text>
<text x="157" y="66.8">Q22</text>
<text x="42.4" y="77">THRESHOLD</text>
<text x="67.2" y="77">Q1</text>
<text x="90.2" y="76.8">Q4</text>
<text x="150.5" y="73.9">3.3K</text>
<text x="76" y="80.8">Q2</text>
<text x="80.7" y="80.8">Q3</text>
<text x="128.7" y="78.6">R10</text>
<text x="128.7" y="81">3.2</text>
<text x="128.7" y="83.4">K</text>
<text x="163.4" y="83.1">OUTPUT</text>
<text x="145.8" y="87.8">C</text>
<text x="147.5" y="85.1">Q23</text>
<text x="151.9" y="87.8">B</text>
<text x="81.7" y="93.9">R5</text>
<text x="114.9" y="94.6">R8</text>
<text x="121.4" y="90.5">CB</text>
<text x="121.4" y="92.6">Q18</text>
<text x="121.4" y="94.7">E</text>
<text x="130.5" y="91.2">R11</text>
<text x="130.5" y="93.5">4.7K</text>
<text x="141.7" y="94.2">Q20</text>
<text x="45.4" y="100.2">TRIGGER</text>
<text x="81.7" y="96.3">10K</text>
<text x="89.2" y="101.3">Q10</text>
<text x="94.3" y="97.3">Q11 Q12</text>
<text x="104.1" y="101.3">Q13</text>
<text x="114.9" y="96.9">5K</text>
<text x="135.9" y="100.7">Q17</text>
<text x="148.1" y="99.3">R14</text>
<text x="148.1" y="101.7">220</text>
<text x="48.1" y="107.5">RESET</text>
<text x="71.6" y="107.5">Q25</text>
<text x="125.8" y="105.4">Q16</text>
<text x="157.6" y="104.4">Q24</text>
<text x="43.1" y="113.9">DISCHARGE</text>
<text x="118.7" y="109.5">Q15</text>
<text x="147.1" y="113.9">R15</text>
<text x="50.6" y="118.7">GND</text>
<text x="62.5" y="117.3">Q14</text>
<text x="85.2" y="120">R16</text>
<text x="89.9" y="114.2">R6</text>
<text x="89.9" y="116.6">100K</text>
<text x="114.9" y="114.6">R9</text>
<text x="114.9" y="116.9">5K</text>
<text x="147.1" y="116.2">4.7K</text>
<text x="85.2" y="122.3">100</text>
</g>
</svg>
